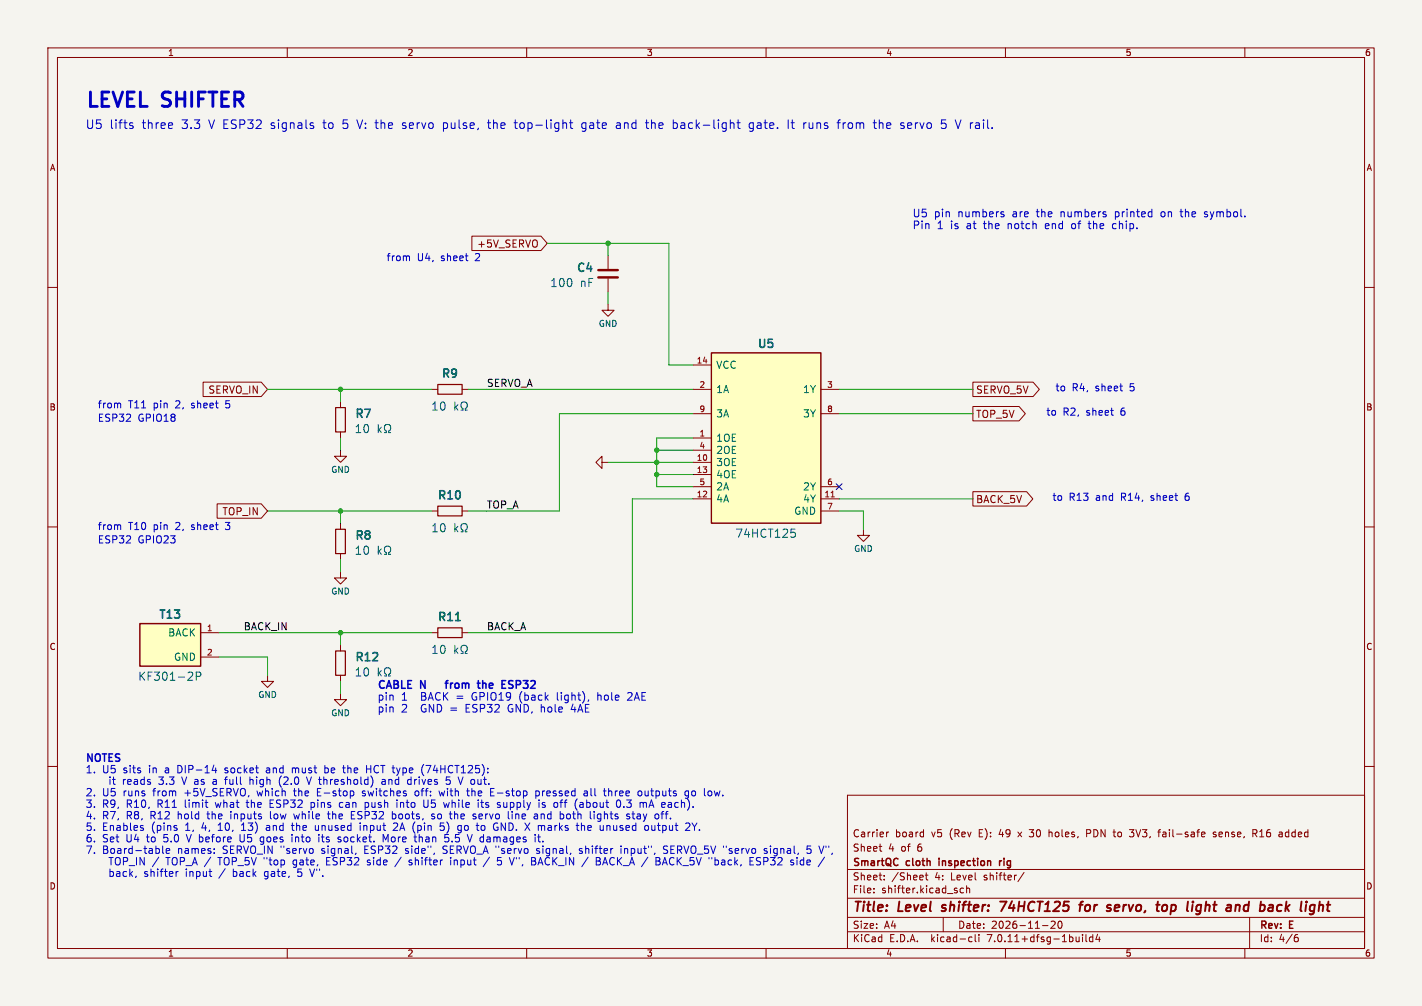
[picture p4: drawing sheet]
<svg xmlns="http://www.w3.org/2000/svg" width="297mm" height="210mm" viewBox="0 0 297 210" stroke-linecap="round" stroke-linejoin="round" font-family="sans-serif">
<path d="M0 0h297v210h-297z" fill="#f5f4ef" stroke="#f5f4ef" stroke-width=".21"/>
<g fill="none" stroke="#840000" stroke-width=".21">
<path d="M10 10h277v190h-277zM12 12h273v186h-273zM60 10v2M110 10v2M160 10v2M210 10v2M260 10v2M10 60h2M98.6 49.3h14.4l1.3 1.5-1.3 1.5h-14.4zM127 53.3v2.8M127 58.2v2.8M285 60h2"/>
<path d="M42.4 79.8h12.2l1.3 1.5-1.3 1.5h-12.2zM127 63.5v1.3h1.3l-1.3 1.2-1.3-1.2h1.3M144.8 76.2h3.8M203.2 79.8h12.6l1.3 1.5-1.3 1.5h-12.6zM71.1 94v1.3h1.3l-1.3 1.2-1.3-1.2h1.3M71.1 83.8v1.3M71.1 90.2v1.2M90.2 81.3h1.2M96.5 81.3h1.3M125.7 96.5v-1.2l-1.2 1.2 1.2 1.3v-1.3h1.3M144.8 91.4h3.8M144.8 96.5h3.8"/>
<path d="M144.8 99.1h3.8M144.8 81.3h3.8M144.8 94h3.8M144.8 86.4h3.8M171.4 81.3h3.9M171.4 86.4h3.9M203.2 84.9h9.6l1.4 1.5-1.4 1.5h-9.6zM10 110h2M45.3 105.2h9.3l1.3 1.5-1.3 1.5h-9.3zM71.1 119.4v1.3h1.3l-1.3 1.2-1.3-1.2h1.3M71.1 109.2v1.3M71.1 115.6v1.2"/>
<path d="M90.2 106.7h1.2M96.5 106.7h1.3M144.8 104.1h3.8M144.8 101.6h3.8M171.4 104.1h3.9M171.4 101.6h3.9M171.4 106.7h3.9M180.3 110.5v1.3h1.3l-1.3 1.2-1.2-1.2h1.2M203.2 102.6h11.2l1.3 1.5-1.3 1.5h-11.2zM285 110h2M41.9 132.1h3.8M41.9 137.2h3.8"/>
<path d="M71.1 134.6v1.3M90.2 132.1h1.2M96.5 132.1h1.3M10 160h2M55.9 141v1.2h1.2l-1.2 1.3-1.3-1.3h1.3M71.1 144.8v1.3h1.3l-1.3 1.2-1.3-1.2h1.3M71.1 141v1.2M285 160h2M177 166h108v32h-108zM183.6 176.7h.6M184 177.7h.2M185.2 173.7v1"/>
<path d="M185.6 173.7l-.4 .3M215 173.2h.9M215 174.6l.2 .1M219.1 173.2v1.5M219.3 173.7l-.2 .1M227 174h.5M227.5 173.2h-.5v1.5M235.9 173.2h.9l-.5 .6h.4M236.7 174.6l-.6 .1M241.8 173.7h.6M242.4 173.2l-.3 .1M251.2 173.7l.4 .1 .1 .3-.7 .1"/>
<path d="M251.6 174.6l-.4 .1M254 173.8l-.4-.1-.2 .2 .1 .2 .5 .2v.3h-.6M261.7 173.2h.5l.3 .3-.1 .4-.7 .1M262 174l.5 .7M60 198v2M110 198v2M160 198v2M177 194.5h108M177 191.5h108M177 187.5h108M177 181.5h108M182.5 186.3v.1"/>
<path d="M182.5 185.5v.1M184.7 183.6v.1M184.7 182.8v.1M193.2 182.7h.6M193.5 182.2v1.3l.3 .2M197 191.5v3M201.2 185.5l-.4-.1-.3 .3 .2 .6h.5M201.9 185.5l.2-.1 .4 .1v.9M201.9 184.9v1.5M202.6 195.6l.4 .1M203 196.5l-.4 .1M203.7 195.1v1.3l.2 .2"/>
<path d="M204.5 195.1v.1M204.5 195.6v1M210 198v2M213.9 182.1l-1.3 2M217.7 193.2h1.2M219.5 192.4l.6-.1 .3 .4-.9 1.1h.9M221.2 192.4l.1-.1a.8 .8 0 0 1 .5 .7 .8 .8 0 0 1-.5 .8 1 1 0 0 1-.1-1.4zM226.1 195.1v.1M226.1 195.6v1M226.8 195.1v1.3l.2 .2M228.2 195.7l-.4-.1-.3 .3 .2 .6h.5M228.2 195.1v1.5"/>
<path d="M229.2 195l-.3 1.1h.9M229.6 195.6v1M260 198v2M261 191.5v6.5M270.6 195.7h.3l.3 .3-.1 .5-.5 .1M271 195.1l-.4 .1"/>
</g>
<g fill="none" stroke="#840000" stroke-width=".4">
<path d="M196.6 190.1l.2 .1M196.9 189l-.1 .4M208.9 188.2h1.3l-1.1 2M225.4 188.9h.7M226.2 188.2l-.4 .1-.1 .2-.2 1.7M227.4 188.9l-.6 .2-.1 .9a.52 .52 0 0 0 .7 .1M232.8 190.1h.8M233.7 189l-.5-.1-.3 .3M233.8 189.4l-1 .1M241.8 188.2l-.2 1.7M243.5 188.9l.3 .4-.1 .5-.2 .3M244.6 190.1l.5 .1"/>
<path d="M244.7 188.9l-.2 2M245.3 188.9l-.6 .1M251.9 188.2l-.2 2M252.1 188.9l-.3 .2M259.8 190l.3 .2 .5-.1M260.8 189a.66 .66 0 0 0-1 .3M260.9 188.2l-.3 2M268.7 188.2l-.3 2M268.7 189.4l.5 .8M269.4 188.9l-.9 .7M277.1 188.9h.7M277.5 188.2l-.3 1.7 .1 .2 .4 .1"/>
</g>
<path d="M148.6 73.7h22.8v35.5h-22.8zM29.2 130.2h12.7v8.9h-12.7zM196.1 179.2v.1M196.1 179.7v1M208.8 179.7v1M209.2 179.7l-.4 .3" fill="none" stroke="#840000" stroke-width=".3"/>
<path d="M70.1 85.1h2v5.1h-2zM91.4 80.3h5.1v2h-5.1zM70.1 110.5h2v5.1h-2zM91.4 105.7h5.1v2h-5.1zM70.1 135.9h2v5.1h-2zM91.4 131.1h5.1v2h-5.1z" fill="none" stroke="#840000" stroke-width=".25"/>
<g fill="none" stroke="#006464" stroke-width=".21">
<path d="M79 88.6v1.7M79.2 89.7l.4 .6M79.6 89.2l-.6 .6M80.3 90.3h.4v-.3a.73 .73 0 0 1-.4-1 .73 .73 0 0 1 1-.3 .78 .78 0 0 1-.1 1.3v.3h.4M95 83.9v1.7M95.2 85l.4 .6M95.6 84.5l-.6 .6M96.3 85.6h.4v-.3a.73 .73 0 0 1-.4-1 .73 .73 0 0 1 1-.3 .78 .78 0 0 1-.1 1.3v.3h.4M79 114v1.7M79.2 115.1l.4 .6M79.6 114.6l-.6 .6M80.3 115.7h.4v-.3a.73 .73 0 0 1-.4-1 .73 .73 0 0 1 1-.3 .78 .78 0 0 1-.1 1.3v.3h.4"/>
<path d="M95 109.3v1.7M95.2 110.4l.4 .6M95.6 109.9l-.6 .6M96.3 111h.4v-.3a.73 .73 0 0 1-.4-1 .73 .73 0 0 1 1-.3 .78 .78 0 0 1-.1 1.3v.3h.4M165.2 110.5h.9M165.4 111.1h.4l.3 .3-.1 .7-.6 .1M79 139.4v1.7M79.6 140l-.6 .6M95 134.7v1.7M95.2 135.8l.4 .6M95.6 135.3l-.6 .6M96.3 136.4h.4v-.3a.73 .73 0 0 1-.4-1 .73 .73 0 0 1 1-.3 .78 .78 0 0 1-.1 1.3v.3h.4"/>
<path d="M40.1 140.4l.2 .2-.1 .4-1 1h1.1M41 141.2l.8-.1 .2-.2-.1-.4-.3-.2h-.6v1.7M79.2 140.5l.4 .6M80.3 141.1h.4v-.3a.73 .73 0 0 1-.4-1 .73 .73 0 0 1 1-.3 .78 .78 0 0 1-.1 1.3v.3h.4"/>
</g>
<g fill="#ffffc2" stroke="#ffffc2" stroke-width=".21">
<path d="M148.6 73.7h22.8v35.5h-22.8z"/>
<path d="M29.2 130.2h12.7v8.9h-12.7z"/>
</g>
<path d="M173.6 103.7h.7" fill="none" stroke="#a90000" stroke-width=".21"/>
<path d="M95.2 129.5h.9" fill="none" stroke="#006464" stroke-width=".34"/>
<path d="M125 57.9h4M125 56.4h4" fill="none" stroke="#840000" stroke-width=".51"/>
<g fill="none" stroke="#0000c2" stroke-width=".21">
<path d="M27.3 26.2l.4 .1 .1 .3-.2 .2h-.4M27.3 25.6l.4 .1M65.3 26.2l.2 .3-.2 .3M65.3 25.6l.2 .1M101.8 25.6h.7M107.4 25.6h.7M118.1 25.6l.2 .3v.9M118.9 25.6h.7M119.2 25v1.6l.4 .2M121.6 27.3l.2 .1M121.9 25.6l-.4 .4v.5l.4 .3M129.3 25.6l-.5 .1"/>
<path d="M129.4 26.1h-.4a.35 .35 0 0 0-.3 .4 .35 .35 0 0 0 .3 .3h.4M134.8 25.6h.7M135.1 25v1.6l.4 .2M140.6 26.7l.5 .1M140.6 25v1.8M141.1 25.6l-.5 .1M153.9 25.6h.7M154.2 25v1.6l.4 .2M156.6 27.3h.6M157.2 25.6l-.5 .1-.2 .3 .1 .7 .6 .1M164.6 25v1.8M165.2 25.6h.7"/>
<path d="M165.5 25v1.6l.4 .2M167.9 25.6v1.2M168.4 25.6l-.3 .1-.2 .3M174.8 25.6h.7M175.5 25l-.4 .3v1.5M182.4 25.6h.7M182.6 25v1.6l.5 .2M188.4 26.2l.4 .1 .1 .3-.3 .2h-.3M188.4 25.6l.4 .1M196.7 25h.8M196.9 25.7h.4l.3 .4-.1 .6-.6 .1M85.3 53.4l.2 .2v.8"/>
<path d="M209.3 44.7l.3 .1 .1 .2-.2 .3h-.3M209.3 44.2l.3 .1M227.2 46.7h.7M232.5 46.8l-.1 .2 .1 .7M246.4 44.2h.7M251.6 45.2l.1 .1M251.8 44.2l-.2 .2 .2 .3M25 84.2l.2 .2v.8M25 109.6l.2 .2v.8M67.9 159.8v1.5M76.6 159.8v1.5M88.5 159.6l-.4 1"/>
<path d="M123 146.1l-.1 .2M131.3 144.6l-.2 .1M131.9 145.3l-.9 .9h1M29.8 172.8l.2 .3-.2 .3M29.8 172.3l.1 .1M33 177.1l.3 .3v.5l-.3 .3M34 176.6v1.3l.2 .3M34.7 177.6l.7-.1v-.3l-.5-.1-.2 .2 .1 .8h.6M38 162.2l.5 1.5M42.8 167.5h.6M43.3 168.5h.1M44.3 160.8h1"/>
<path d="M44.7 178v.2M44.7 177.2v.1M45 162.7l-.5 .1M45 160.3v1M45 163.2h-.3l-.2 .2v.3h.5M45.5 179h.9M46.9 162.7h.6M52.2 162.2v1.5M52.8 162.8l-.4-.1-.2 .2M54.5 174.8l-.2 .2 .2 .7M58.6 162.3l-.3 .7 .3 1M60.8 172.3h.6"/>
<path d="M61 174.2v.2M61 174.7v1.1M61.1 160.3v1M61.3 160.3l-.2 .2M61.4 169.9l.2 1M61.8 179.5l-.4 .1-.2 .2 .1 .6 .5 .2M64 162.2l.5 1.5 .5-1.5M65 167.5v1.6M65 168.5h.1M65.1 167.5l-.1 .1M65.9 172.3v.8l.4 .3M66.5 174.3l.1 .1"/>
<path d="M66.6 174.2v.2M66.6 174.7v1.1M66.7 174.3l-.1 .1M67.9 161.3h.4M68.2 179v1.6h.8M68.2 179.7h.5M68.3 160.3l-.4 .1M68.6 169.4v1.3l.2 .2M70.6 175.7h.6M71.2 167.5l-.3 .3v.5l.3 .2M71.2 174.8l-.4-.1-.2 .2 .1 .3 .5 .1M71.5 160.3h.6"/>
<path d="M71.8 161.1l.3 .2M73.4 170.1h.5M73.4 169.4v1.5h.7M73.8 165.2l.1 .2-.1 .7M74.3 178.1v.2M75.2 171.9h.1M75.2 171.8v.1M75.2 172.3v1.1M75.3 171.9h-.1M75.7 166.1h.1M75.9 165.1l-.2 .2 .2 .3M76.3 168.5h.4"/>
<path d="M76.3 167.5v1.6M76.6 160.5h.8M76.7 167.5l-.4 .1M76.7 179.8l.7 .5-.2 .3-.5-.1M77.3 179.6l-.4-.1-.2 .2M80 162.7l-.2 .1M80.3 162.7l.2 .2v.8M80.5 163.1l-.5 .1-.3 .2 .3 .3h.5M81.1 174.2l-.6 1.1-.5-1.1v1.6M81.9 170.9h.6M81.9 169.4v1.5M82.1 169.9l-.2 .1"/>
<path d="M82.4 169.9l.1 .1M82.8 171.8l-.6 .1M82.8 167.1h.1M82.9 167v.1M82.9 167.5v1M83 167.1h-.1M83 172.5l-.9 .9h1M83.8 178.9l-1.3 2M85.5 180l.5 .1 .1 .2-.2 .3-.5-.1M85.5 179.6h.5M85.7 162.7l.2 .1M85.9 162.2v1.5"/>
<path d="M85.9 163.7h-.2M86.9 175.8h.1M87 165.1l-.3 .3v.4l.3 .3M88.1 160.9l.2 .7M88.5 167l.1 1.4 .2 .1h.5M90.7 170l-.3-.1-.3 .2 .1 .3 .5 .1v.4h-.6M91.7 165.1l.3 1 .3-.7M92 171.8l-.1 .7 .6-.1 .3 .3M92.5 178.1l.2 .1M92.7 176.7l-.2 .2 .2 .4M92.8 173.1l-.3 .3-.6-.2M92.9 168.5l.3-.7 .3 .7"/>
<path d="M92.9 174.2v.7l.2-.1 .5 .1 .2 .6-.3 .3-.6-.2M93.4 162.8h.4l.3 .3-.2 .6h-.5M94.1 179.5v1.1M94.9 179.5v1.1M95.3 179.5l-.4 .2M95.9 172.3l.4 .1M96.3 173.3l-.4 .1M96.3 172.3v1.4M97.4 165.1h.6M97.7 164.6v1.3l.3 .2M98.6 174.2l-.5 1.6M99 170.4l.4 .1v.2l-.2 .2h-.3"/>
<path d="M99 169.9l.4 .1M99.8 167.1h.1M99.9 167v.1M99.9 167.5v1M100 167.1h-.1M100.4 167.5h.6M100.6 167v1.3l.4 .2M100.8 172.3l-.3 .3v.5l.3 .3M102.2 178.9l-1.3 2M102.5 166.1h.7M102.5 165.3h.5M103.7 172.7h.3v.5l-.3 .2"/>
<path d="M104.1 168l.4 .1v.2l-.2 .2h-.3M104.1 179.6h.4l.3 .3-.2 .6-.5 .1M104.3 167.5l.2 .1M107 169.9v1M111.8 174.3v.1M111.9 165.2l.5-.1 .3 .3-.2 .7h-.6M111.9 165.1v1.6M112.1 169.9l.2 .2v.8M112.1 178.1l.4 .1M112.3 170.9h-.5M112.3 170.3l-.5 .1M112.3 174.7h.6"/>
<path d="M112.5 174.2v1.3l.4 .3M112.5 177.1l-.4 .2v.3h.4M112.6 167v.1M112.9 179l-.5 1.6M113.4 175.6v.2M113.5 167.5l-.3 .2 .1 .3 .6 .3M113.7 167.5l.1 .1M113.9 168.3l-.2 .2h-.5M117.7 170.1v.7M118.5 170l-.2 .2 .2 .7M121 178.1h.6M121.3 167.5l-.2 .1"/>
<path d="M121.4 172.5l.3-.2 .3 .1 .1 1M121.4 171.8v1.6M121.6 167.5l.1 .1M121.6 177.2l-.4-.1-.2 .2 .1 .3 .5 .1M121.8 167.9l-.5 .1-.2 .2 .2 .3h.5M122 165.2h.6l.1 .9M122.7 165.5l-.5 .1-.2 .2 .2 .3h.5M124.1 169.9v1M124.9 170l-.1 .2 .1 .7M126 165.1h.6M126.3 166.1h.3M126.8 172.3v1.1"/>
<path d="M127 172.3l-.2 .2M127.1 164.6v1.5M127.2 172.3l.1 .1M127.3 165.1l-.2 .2M129.4 167.1a.92 .92 0 0 1-.3 1.4M129.7 176.6v.2M129.7 177.1v1.1M130.3 168.4v.1M131.1 170.4l.4 .1v.2l-.2 .2h-.3M131.1 169.9l.4 .1M132 169.9h.6M132.2 169.4v1.3l.4 .2"/>
<path d="M133.5 165.1l.4 .1 .2 .2-.1 .6-.5 .1M134.8 167.5l.2 .2v.8M136.1 167l-.6 1.5M136.1 172.3l.1 1h.5M138.3 169.6v1.3M139.4 176.7l-.5-.1-.3 .3 .1 .4 .6 .2 .1 .2M139.4 177.9l-.2 .3-.6-.1M143.1 173.4h1M143.8 165.2l-.4-.1-.3 .3 .1 .7h.6M143.8 165.1l-.1 1.4M144 171.9v.6M144.5 165.3v.7"/>
<path d="M144.5 171.8l.6 .8M145.1 172.6v.8M145.6 171.8l-.5 .8M148.2 165.1l.3 .1 .2 .2-.1 .6-.4 .1M158 179.3l.1 .4 .6 .2 .2 .2-.3 .5-.6-.1M160.2 177.2l-.4-.1-.2 .2 .1 .3 .5 .1v.4h-.6M167.4 179.5l-.2 .2M167.7 179.5l.2 .1M167.9 179v1.6M169.3 176.6h-.7l-.1 .7 .2-.1 .6 .1 .1 .2-.1 .5-.2 .2-.6-.2M172.5 176.6v.3M37.1 181.9h.1"/>
<path d="M48.7 181.4v1.6M48.7 182.9l.2 .1M48.9 181.9l-.2 .1M55.3 183.4l.4 .1M55.5 181.9l-.3 .3v.5l.3 .3M61.4 181.1h.3M62.2 182.8l.6 .2M62.2 181.4v.8l.6-.2M64.7 181.4l.5 1.6 .5-1.6M112.5 180.1h.7M125.9 180.6l.5-1.6 .5 1.6M126 180.1h.8"/>
<path d="M138.3 180.6l.6-1.6 .5 1.6M138.5 180.1h.7M167.2 180.4l.2 .2 .5-.1"/>
</g>
<path d="M93 142.6h.6M93.6 142.1l-.4 .2v1.4M94.1 142.6v1.1M94.4 142.6l-.3 .3M100.8 142.8l.2-.2 .4 .1 .1 1M100.8 142.1v1.6M106.5 142.1l.6 .1M106.5 142.8l.5 .2 .1 .4-.3 .3h-.3" fill="none" stroke="#0000c2" stroke-width=".32"/>
<g fill="none" stroke="#009600" stroke-width=".21">
<path d="M114.3 50.8h25.4v25.4h5.1M127 50.8v2.5M127 61v2.5M55.9 81.3h34.3M71.1 81.3v2.5M71.1 91.4v2.6M97.8 81.3h47M127 96.5h17.8M137.2 99.1h7.6M137.2 94h7.6M144.8 86.4h-28v20.3h-19M144.8 91.4h-7.6v10.2h7.6"/>
<path d="M175.3 81.3h27.9M175.3 86.4h27.9M55.9 106.7h34.3M71.1 106.7v2.5M71.1 116.8v2.6M144.8 104.1h-12.7v28h-34.3M175.3 106.7h5v3.8M175.3 104.1h27.9M45.7 132.1h44.5M45.7 137.2h10.2v3.8M71.1 132.1v2.5M71.1 142.2v2.6"/>
</g>
<path d="M174.7 101l1.2 1.2M175.9 101l-1.2 1.2" fill="none" stroke="#000084" stroke-width=".21"/>
<g fill="#009600" stroke="#009600" stroke-width=".21">
<circle cx="71.1" cy="106.7" r=".46"/>
<circle cx="127" cy="50.8" r=".46"/>
<circle cx="71.1" cy="81.3" r=".46"/>
<circle cx="71.1" cy="132.1" r=".46"/>
<circle cx="137.2" cy="96.5" r=".46"/>
<circle cx="137.2" cy="99.1" r=".46"/>
<circle cx="137.2" cy="94" r=".46"/>
</g>
<text font-size="4.2" fill="#0000c2" x="17.8" y="22.6">LEVEL SHIFTER</text>
<g font-size="2.8" fill="#840000">
<text x="178" y="190.9">Title:</text>
<text x="187.7" y="190.9">Level</text>
<text x="197.6" y="190.9">shifter:</text>
<text x="210.5" y="190.9">74HCT125</text>
<text x="228" y="190.9">for</text>
<text x="234.5" y="190.9">servo,</text>
<text x="245.7" y="190.9">top</text>
<text x="252.7" y="190.9">light</text>
<text x="261.8" y="190.9">and</text>
<text x="269.6" y="190.9">back</text>
</g>
<g font-size="2.5" fill="#0000c2">
<text x="17.8" y="27.1">U5</text>
<text x="22.8" y="27.1">lifts</text>
<text x="29.6" y="27.1">three</text>
<text x="38" y="27.1">3.3</text>
<text x="43.7" y="27.1">V ESP32</text>
<text x="56.8" y="27.1">signals</text>
<text x="67.8" y="27.1">to</text>
<text x="72" y="27.1">5</text>
<text x="75.1" y="27.1">V: the</text>
<text x="84.7" y="27.1">servo</text>
<text x="93.3" y="27.1">pulse,</text>
<text x="102.8" y="27.1">the</text>
<text x="108.5" y="27.1">top-light</text>
<text x="122.5" y="27.1">gate</text>
<text x="129.8" y="27.1">and</text>
<text x="136.2" y="27.1">the</text>
<text x="141.8" y="27.1">back-light</text>
<text x="157.9" y="27.1">gate.</text>
<text x="169.4" y="27.1">runs</text>
<text x="176.7" y="27.1">from</text>
<text x="184.3" y="27.1">the</text>
<text x="190" y="27.1">servo</text>
<text x="198.6" y="27.1">5</text>
<text x="201.8" y="27.1">V rail.</text>
</g>
<g font-size="2.4" fill="#006464">
<text x="120.2" y="57.2">C4</text>
<text x="114.9" y="60.1">100</text>
<text x="121.1" y="60.1">nF</text>
<text x="158" y="73.1">U5</text>
<text x="92" y="79.3">R9</text>
<text x="73.9" y="87.7">R7</text>
<text x="90" y="85.9">10</text>
<text x="74" y="90.6">10</text>
<text x="91.2" y="104.7">R10</text>
<text x="73.9" y="113.1">R8</text>
<text x="90" y="111.3">10</text>
<text x="153.5" y="112.5">74HCT125</text>
<text x="74" y="116">10</text>
<text x="33" y="129.6">T13</text>
<text x="91.2" y="130.1">R11</text>
<text x="90" y="136.7">10</text>
<text x="28.8" y="142.3">KF301-2P</text>
<text x="73.9" y="138.5">R12</text>
<text x="74" y="141.4">10</text>
</g>
<g font-size="2.2" fill="#0000c2">
<text x="190.5" y="45.5">U5</text>
<text x="190.5" y="48">Pin</text>
<text x="195.1" y="45.5">pin</text>
<text x="195.7" y="48">1</text>
<text x="198.5" y="48">is</text>
<text x="200.1" y="45.5">numbers</text>
<text x="202" y="48">at</text>
<text x="205.7" y="48">the</text>
<text x="210.8" y="48">notch</text>
<text x="211.6" y="45.5">are</text>
<text x="216.7" y="45.5">the</text>
<text x="218.8" y="48">end</text>
<text x="221.8" y="45.5">numbers</text>
<text x="224.4" y="48">of</text>
<text x="228.1" y="48">the</text>
<text x="233.2" y="48">chip.</text>
<text x="233.3" y="45.5">printed</text>
<text x="243" y="45.5">on</text>
<text x="247.3" y="45.5">the</text>
<text x="252.4" y="45.5">symbol.</text>
<text x="78.7" y="143.9">CABLE N</text>
<text x="95.2" y="143.9">from</text>
<text x="102.5" y="143.9">the</text>
<text x="108.1" y="143.9">ESP32</text>
<text x="78.7" y="148.9">pin</text>
<text x="78.7" y="146.4">pin</text>
<text x="83.8" y="148.9">2</text>
<text x="83.8" y="146.4">1</text>
<text x="88" y="148.9">GND =</text>
<text x="88" y="146.4">BACK =</text>
<text x="97.6" y="148.9">ESP32</text>
<text x="98.9" y="146.4">GPIO19</text>
<text x="106.5" y="148.9">GND, hole</text>
<text x="108.9" y="146.4">(back</text>
<text x="116.9" y="146.4">light),</text>
<text x="120" y="148.9">4AE</text>
<text x="125.5" y="146.4">hole</text>
<text x="131.9" y="146.4">2AE</text>
<text x="17.8" y="159.1">NOTES</text>
<text x="17.8" y="161.5">1.</text>
<text x="21.3" y="161.5">U5</text>
<text x="25.8" y="161.5">sits</text>
<text x="31.2" y="161.5">in</text>
<text x="34.7" y="161.5">a</text>
<text x="37.4" y="161.5">DIP-14</text>
<text x="47.4" y="161.5">socket</text>
<text x="56.2" y="161.5">and</text>
<text x="61.8" y="161.5">must</text>
<text x="68.7" y="161.5">be</text>
<text x="72.8" y="161.5">the</text>
<text x="77.7" y="161.5">HCT type</text>
<text x="89.5" y="161.5">(74HCT125):</text>
<text x="17.8" y="166.3">2.</text>
<text x="21.3" y="166.3">U5</text>
<text x="23.1" y="163.9">it</text>
<text x="25.8" y="166.3">runs</text>
<text x="26" y="163.9">reads</text>
<text x="32.1" y="166.3">from</text>
<text x="33.7" y="163.9">3.3</text>
<text x="38.7" y="163.9">V as</text>
<text x="38.7" y="166.3">+5V_SERVO,</text>
<text x="45.4" y="163.9">a</text>
<text x="48.1" y="163.9">full</text>
<text x="53.4" y="163.9">high</text>
<text x="54.1" y="166.3">which</text>
<text x="59.6" y="163.9">(2.0</text>
<text x="61.9" y="166.3">the</text>
<text x="65.7" y="163.9">V threshold)</text>
<text x="66.9" y="166.3">E-stop</text>
<text x="76.5" y="166.3">switches</text>
<text x="81.5" y="163.9">and</text>
<text x="87.1" y="163.9">drives</text>
<text x="87.6" y="166.3">off:</text>
<text x="92.8" y="166.3">with</text>
<text x="95.3" y="163.9">5</text>
<text x="98.1" y="163.9">V out.</text>
<text x="98.8" y="166.3">the</text>
<text x="103.8" y="166.3">E-stop</text>
<text x="113.4" y="166.3">pressed</text>
<text x="123.6" y="166.3">all</text>
<text x="128" y="166.3">three</text>
<text x="135.2" y="166.3">outputs</text>
<text x="145.2" y="166.3">go</text>
<text x="149.3" y="166.3">low.</text>
<text x="17.8" y="168.7">3.</text>
<text x="17.8" y="171.1">4.</text>
<text x="17.8" y="173.6">5.</text>
<text x="21.3" y="168.7">R9,</text>
<text x="21.3" y="171.1">R7,</text>
<text x="21.3" y="173.6">Enables</text>
<text x="26.4" y="168.7">R10,</text>
<text x="26.4" y="171.1">R8,</text>
<text x="31.5" y="171.1">R12</text>
<text x="31.7" y="173.6">(pins</text>
<text x="33" y="168.7">R11</text>
<text x="37.3" y="171.1">hold</text>
<text x="38.8" y="168.7">limit</text>
<text x="38.8" y="173.6">1,</text>
<text x="42.4" y="173.6">4,</text>
<text x="43.7" y="171.1">the</text>
<text x="45.4" y="168.7">what</text>
<text x="45.9" y="173.6">10,</text>
<text x="48.6" y="171.1">inputs</text>
<text x="50.9" y="173.6">13)</text>
<text x="52" y="168.7">the</text>
<text x="56.2" y="173.6">and</text>
<text x="57" y="168.7">ESP32</text>
<text x="57" y="171.1">low</text>
<text x="61.8" y="173.6">the</text>
<text x="62.2" y="171.1">while</text>
<text x="65.7" y="168.7">pins</text>
<text x="66.7" y="173.6">unused</text>
<text x="69.4" y="171.1">the</text>
<text x="71.8" y="168.7">can</text>
<text x="74.4" y="171.1">ESP32</text>
<text x="76.2" y="173.6">input</text>
<text x="77.3" y="168.7">push</text>
<text x="83.1" y="171.1">boots,</text>
<text x="83.4" y="173.6">2A (pin</text>
<text x="84.1" y="168.7">into</text>
<text x="89.8" y="168.7">U5</text>
<text x="91.5" y="171.1">so</text>
<text x="93.4" y="173.6">5)</text>
<text x="94.2" y="168.7">while</text>
<text x="95.5" y="171.1">the</text>
<text x="97.3" y="173.6">go</text>
<text x="100.4" y="171.1">servo</text>
<text x="101.4" y="173.6">to</text>
<text x="101.5" y="168.7">its</text>
<text x="105" y="173.6">GND. X marks</text>
<text x="105.7" y="168.7">supply</text>
<text x="107.9" y="171.1">line</text>
<text x="113.5" y="171.1">and</text>
<text x="114.5" y="168.7">is</text>
<text x="117.8" y="168.7">off</text>
<text x="119" y="171.1">both</text>
<text x="122.3" y="168.7">(about</text>
<text x="122.9" y="173.6">the</text>
<text x="125.5" y="171.1">lights</text>
<text x="127.8" y="173.6">unused</text>
<text x="131.1" y="168.7">0.3</text>
<text x="133.3" y="171.1">stay</text>
<text x="136.2" y="168.7">mA each).</text>
<text x="137.3" y="173.6">output</text>
<text x="139.3" y="171.1">off.</text>
<text x="146.1" y="173.6">2Y.</text>
<text x="17.8" y="176">6.</text>
<text x="17.8" y="178.4">7.</text>
<text x="21.3" y="176">Set</text>
<text x="21.3" y="178.4">Board-table</text>
<text x="26.3" y="176">U4</text>
<text x="30.8" y="176">to</text>
<text x="34.4" y="176">5.0</text>
<text x="37.1" y="178.4">names:</text>
<text x="39.4" y="176">V before</text>
<text x="46.6" y="178.4">SERVO_IN &quot;servo</text>
<text x="50.7" y="176">U5</text>
<text x="55.1" y="176">goes</text>
<text x="61.8" y="176">into</text>
<text x="67.5" y="178.4">signal,</text>
<text x="67.6" y="176">its</text>
<text x="71.8" y="176">socket.</text>
<text x="76.6" y="178.4">ESP32</text>
<text x="81.3" y="176">More</text>
<text x="85.3" y="178.4">side&quot;,</text>
<text x="88.1" y="176">than</text>
<text x="93.3" y="178.4">SERVO_A &quot;servo</text>
<text x="94.5" y="176">5.5</text>
<text x="99.6" y="176">V damages</text>
<text x="113.1" y="178.4">signal,</text>
<text x="122.2" y="178.4">shifter</text>
<text x="131" y="178.4">input&quot;,</text>
<text x="140.1" y="178.4">SERVO_5V &quot;servo</text>
<text x="161.4" y="178.4">signal,</text>
<text x="170.5" y="178.4">5</text>
<text x="173.3" y="178.4">V&quot;,</text>
<text x="23.1" y="183.2">back,</text>
<text x="23.1" y="180.8">TOP_IN /</text>
<text x="30.5" y="183.2">shifter</text>
<text x="35.3" y="180.8">TOP_A /</text>
<text x="39.3" y="183.2">input</text>
<text x="46.4" y="180.8">TOP_5V &quot;top</text>
<text x="46.5" y="183.2">/</text>
<text x="49.4" y="183.2">back</text>
<text x="56.2" y="183.2">gate,</text>
<text x="62.3" y="180.8">gate,</text>
<text x="63.2" y="183.2">5</text>
<text x="66" y="183.2">V&quot;.</text>
<text x="69.4" y="180.8">ESP32</text>
<text x="78.1" y="180.8">side</text>
<text x="84.1" y="180.8">/</text>
<text x="87.1" y="180.8">shifter</text>
<text x="95.9" y="180.8">input</text>
<text x="103" y="180.8">/</text>
<text x="106" y="180.8">5</text>
<text x="108.8" y="180.8">V&quot;,</text>
<text x="113.4" y="180.8">BACK_IN</text>
<text x="124.2" y="180.8">/</text>
<text x="127.2" y="180.8">BACK_A /</text>
<text x="139.9" y="180.8">BACK_5V</text>
<text x="151.2" y="180.8">&quot;back,</text>
<text x="159.9" y="180.8">ESP32</text>
<text x="168.6" y="180.8">side</text>
</g>
<g font-size="2.1" fill="#840000">
<text x="99.6" y="51.9">+5V_SERVO</text>
<text x="43.5" y="82.4">SERVO_IN</text>
<text x="203.8" y="82.4">SERVO_5V</text>
<text x="203.8" y="87.4">TOP_5V</text>
<text x="46.4" y="107.8">TOP_IN</text>
<text x="203.8" y="105.2">BACK_5V</text>
<text x="178" y="178">Sheet</text>
<text x="178" y="175">Carrier</text>
<text x="185.5" y="178">4</text>
<text x="186.9" y="175">board</text>
<text x="188.2" y="178">of</text>
<text x="191.8" y="178">6</text>
<text x="194.6" y="175">v5</text>
<text x="198.5" y="175">(Rev</text>
<text x="204.7" y="175">E):</text>
<text x="209.1" y="175">49</text>
<text x="213.2" y="175">x</text>
<text x="215.7" y="175">30</text>
<text x="219.9" y="175">holes,</text>
<text x="227.9" y="175">PDN to</text>
<text x="237.3" y="175">3V3,</text>
<text x="243.5" y="175">fail-safe</text>
<text x="255" y="175">sense,</text>
<text x="263.4" y="175">R16</text>
<text x="269.1" y="175">added</text>
<text x="178" y="184">Sheet:</text>
<text x="178" y="181.2">SmartQC</text>
<text x="186.2" y="184">/Sheet</text>
<text x="189.4" y="181.2">cloth</text>
<text x="195.3" y="184">4:</text>
<text x="196.8" y="181.2">inspection</text>
<text x="198.8" y="184">Level</text>
<text x="205.8" y="184">shifter/</text>
<text x="210" y="181.2">rig</text>
<text x="178" y="186.7">File:</text>
<text x="184.1" y="186.7">shifter.kicad_sch</text>
<text x="178" y="196.9">KiCad</text>
<text x="178" y="194.1">Size:</text>
<text x="184.7" y="194.1">A4</text>
<text x="185.7" y="196.9">E.D.A.</text>
<text x="194.6" y="196.9">kicad-cli</text>
<text x="200" y="194.1">Date:</text>
<text x="206.5" y="196.9">7.0.11+dfsg-1build4</text>
<text x="207" y="194.1">2026-11-20</text>
<text x="263" y="194.3">Rev:</text>
<text x="263" y="196.9">Id:</text>
<text x="267.1" y="196.9">4/6</text>
<text x="269.4" y="194.3">E</text>
</g>
<g font-size="2.1" fill="#0000c2">
<text x="80.6" y="54.6">from</text>
<text x="87.1" y="54.6">U4,</text>
<text x="92.1" y="54.6">sheet</text>
<text x="99.4" y="54.6">2</text>
<text x="220.3" y="81.8">to</text>
<text x="223.9" y="81.8">R4,</text>
<text x="228.8" y="81.8">sheet</text>
<text x="236.1" y="81.8">5</text>
<text x="20.3" y="85.3">from</text>
<text x="20.3" y="88.1">ESP32</text>
<text x="26.8" y="85.3">T11</text>
<text x="28.8" y="88.1">GPIO18</text>
<text x="32.1" y="85.3">pin</text>
<text x="36.8" y="85.3">2,</text>
<text x="40.2" y="85.3">sheet</text>
<text x="47.5" y="85.3">5</text>
<text x="218.4" y="86.9">to</text>
<text x="222" y="86.9">R2,</text>
<text x="226.9" y="86.9">sheet</text>
<text x="234.2" y="86.9">6</text>
<text x="219.7" y="104.7">to</text>
<text x="223.2" y="104.7">R13</text>
<text x="228.9" y="104.7">and</text>
<text x="234.3" y="104.7">R14,</text>
<text x="240.6" y="104.7">sheet</text>
<text x="247.9" y="104.7">6</text>
<text x="20.3" y="113.5">ESP32</text>
<text x="20.3" y="110.7">from</text>
<text x="26.8" y="110.7">T10</text>
<text x="28.8" y="113.5">GPIO23</text>
<text x="32.1" y="110.7">pin</text>
<text x="36.8" y="110.7">2,</text>
<text x="40.2" y="110.7">sheet</text>
<text x="47.5" y="110.7">3</text>
</g>
<g font-size="2.1" fill="#006464">
<text x="149.5" y="77.2">VCC</text>
<text x="149.5" y="82.3">1A</text>
<text x="167.7" y="82.3">1Y</text>
<text x="149.5" y="87.3">3A</text>
<text x="167.7" y="87.3">3Y</text>
<text x="149.5" y="92.4">1OE</text>
<text x="149.5" y="95">2OE</text>
<text x="149.5" y="97.5">3OE</text>
<text x="149.5" y="100">4OE</text>
<text x="149.5" y="105.1">4A</text>
<text x="149.5" y="102.6">2A</text>
<text x="165.8" y="107.7">GND</text>
<text x="167.7" y="105.1">4Y</text>
<text x="167.7" y="102.6">2Y</text>
<text x="35.1" y="133.1">BACK</text>
<text x="36.3" y="138.1">GND</text>
</g>
<g font-size="2.1" fill="#0f0f0f">
<text x="101.6" y="80.9">SERVO_A</text>
<text x="101.6" y="106.3">TOP_A</text>
<text x="50.8" y="131.7">BACK_IN</text>
<text x="101.6" y="131.7">BACK_A</text>
</g>
<g font-size="1.8" fill="#840000">
<text x="35" y="11.9">1</text>
<text x="85" y="11.9">2</text>
<text x="135" y="11.9">3</text>
<text x="185" y="11.9">4</text>
<text x="235" y="11.9">5</text>
<text x="285" y="11.9">6</text>
<text x="10.3" y="35.9">A</text>
<text x="285.3" y="35.9">A</text>
<text x="10.3" y="85.9">B</text>
<text x="285.3" y="85.9">B</text>
<text x="10.3" y="135.9">C</text>
<text x="285.3" y="135.9">C</text>
<text x="10.3" y="185.9">D</text>
<text x="285.3" y="185.9">D</text>
<text x="35" y="199.9">1</text>
<text x="85" y="199.9">2</text>
<text x="135" y="199.9">3</text>
<text x="185" y="199.9">4</text>
<text x="235" y="199.9">5</text>
<text x="285" y="199.9">6</text>
</g>
<g font-size="1.8" fill="#006464">
<text x="125" y="68.4">GND</text>
<text x="69.1" y="98.9">GND</text>
<text x="178.3" y="115.4">GND</text>
<text x="69.1" y="124.3">GND</text>
<text x="53.8" y="145.9">GND</text>
<text x="69.1" y="149.7">GND</text>
</g>
<g font-size="1.7" fill="#a90000">
<text x="145.4" y="75.9">14</text>
<text x="146" y="81">2</text>
<text x="172.7" y="81">3</text>
<text x="146" y="86.1">9</text>
<text x="172.7" y="86.1">8</text>
<text x="146" y="91.2">1</text>
<text x="146" y="93.7">4</text>
<text x="145.4" y="96.3">10</text>
<text x="145.4" y="98.8">13</text>
<text x="146" y="101.3">5</text>
<text x="172.7" y="101.3">6</text>
<text x="145.4" y="103.9">12</text>
<text x="172.1" y="103.9">11</text>
<text x="172.7" y="106.4">7</text>
<text x="43.1" y="131.8">1</text>
<text x="43.1" y="136.9">2</text>
</g>
</svg>
